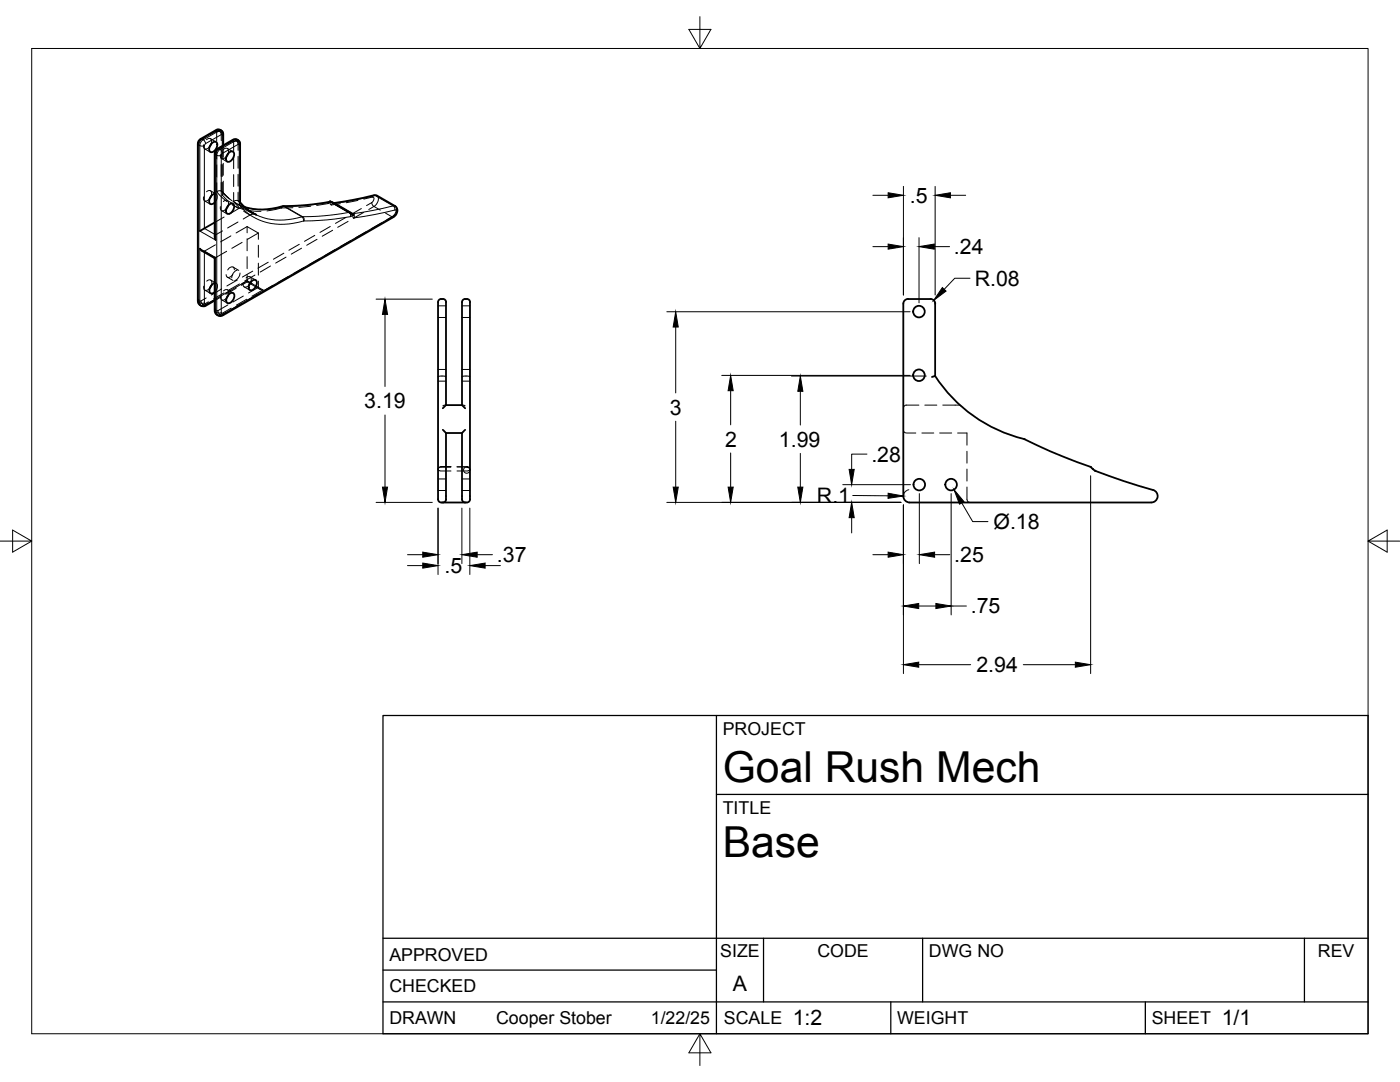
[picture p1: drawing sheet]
<svg xmlns="http://www.w3.org/2000/svg" width="279mm" height="216mm" viewBox="0 0 279 216" stroke-linecap="round" stroke-linejoin="round" font-family="sans-serif">
<!-- layer: Hidden -->
<g fill="none" stroke="#000" stroke-width=".2">
<path d="M40.6 39.3a.59 .59 0 0 0 .3 .8 .59 .59 0 0 0 .8-.3l.1-.1M40.6 28.9a.59 .59 0 0 0 .3 .8 .59 .59 0 0 0 .8-.3l.1-.1M40.8 29.7l1.2 .6M41.2 38.3a.59 .59 0 0 1 .8-.2 .59 .59 0 0 1 .2 .8l-.1 .2M41.2 27.9a.59 .59 0 0 1 .8-.2 .59 .59 0 0 1 .2 .8l-.1 .2M42 27.7l1.1 .6M42 38.1l1.1 .6M42.8 38.7a.74 .74 0 0 1 .4 1.2l-.4 .5M43.2 38.3l.5-.2h.5l.3 .3-.1 .5M44 30.8a.59 .59 0 0 0 .2 .9 .59 .59 0 0 0 .8-.3l.2-.2M44.2 31.6l1.1 .7M44.5 38.4l1.8 1.7"/>
<path d="M44.6 29v2.4M44.6 32.6v2.4M44.6 36.2v2.4M44.6 29.8a.6 .6 0 0 1 .8-.1 .6 .6 0 0 1 .2 .8l-.1 .2M45.4 29.6l1.1 .7M40.7 57.1a.59 .59 0 0 0 .2 .8 .59 .59 0 0 0 .8-.3l.2-.1M40.8 40.1l1.2 .6M40.9 57.9l1.1 .6M41.3 56.1a.6 .6 0 0 1 .8-.2 .6 .6 0 0 1 .1 .8v.3M42 55.9l1.2 .6M42.8 56.5a.72 .72 0 0 1 .7 .5 .72 .72 0 0 1-.3 .8l-.4 .5M43 48.9l-2.2 1.2h-.5"/>
<path d="M44 41.2a.59 .59 0 0 0 .2 .9 .59 .59 0 0 0 .8-.3l.2-.2M44 59.1a.59 .59 0 0 0 .3 .8 .59 .59 0 0 0 .8-.3l.1-.2M44 59.3l-1.2 .7M44.2 42l1.1 .7M44.3 59.8l1.1 .7M44.4 46.1l-1.4 .8-.2 .4M44.6 40.2a.6 .6 0 0 1 .8-.2 .6 .6 0 0 1 .2 .9l-.1 .2M44.6 58a.6 .6 0 0 1 .9-.2 .6 .6 0 0 1 .1 .9v.2M44.7 43.3l-1.9 1.1M45.2 50.1l-2.4 1.4M45.4 40l1.1 .7M45.4 55.3l1.1 .7"/>
<path d="M45.4 57.8l1.1 .7M46.1 47.1l-2.1 1.2M46.5 54.7a.73 .73 0 0 1-.6 .6 .73 .73 0 0 1-.7-.3l-.1-.2M46.5 53.3l1.1 .7M46.6 40.2l.8-.2 .4 .2 .1 .3M46.8 53.8a.58 .58 0 0 0-.5-.6 .58 .58 0 0 0-.6 .4l-.3 .3M46.9 40.5l.2 .1M47.1 57.5l-2.1 1.2M47.3 53.9a1.68 1.68 0 0 0-1.1 1.5M47.5 44.3l-2.1 1.2M47.6 40.9l1.2 .4M47.9 40.3v.1"/>
<path d="M47.9 54.5a1.77 1.77 0 0 1-1.1 1.5M48 41v.3l-.2 .3-2 1.1M48.2 56.9l1.1-.6 2.5 1.4M48.3 48.4l-2 1.2M48.5 56.5a.59 .59 0 0 0 .3 .8 .59 .59 0 0 0 .8-.3l.1-.2M48.7 57.3l1.2 .6M49.1 55.5a.59 .59 0 0 1 .8-.2 .59 .59 0 0 1 .2 .8l-.1 .2M49.3 54.8v1.5M49.3 45.2l2.3 1.3M49.3 45.2v1.3M49.3 47.6v2.4M49.3 51.2v2.4"/>
<path d="M49.3 45.2l-2.2 1.3M49.9 55.2l1.1 .7M50.3 42.4l.2 .1M51.1 42.8h-.9l-1.7 .9M51.6 56.1v1.2a.82 .82 0 0 0 .9 .5M51.6 46.5v1.3M51.6 48.9v2.4M51.6 52.5v2.4M51.6 46.5l-2.2 1.3M65.8 40.3h.1M65.8 40.2h.2M65.9 40.2l1.7 1"/>
<path d="M66 40.2h.1M66 40.2l.1 .1M66.7 40.5h-.2l.3 .1M68.6 41.8l1.7 .9M70.4 42.7l.2 .2M87.4 75.2l.4-.2h.8l.4 .2M87.4 61h1.6M87.4 63.4h1.6M87.4 73.7h1.6M87.4 76.1h1.6M92.2 75.2l.4-.2h.8l.4 .2M92.2 61h1.6"/>
<path d="M92.2 63.4h1.6M92.2 73.7h1.6M92.2 76.1h1.6M87.4 97.9h1.6M87.4 95.6h1.6M87.9 93.2h2.1h-1.9M88.1 93.2l-.6 .2-.1 .3 .1 .2 .4 .1h2.1M88.1 93.2a.65 .65 0 0 0-.7 .6M89 80.8l-.6 .2M92.2 80.8l.6 .2M92.2 97.9h1.6M92.2 95.6h1.6"/>
<path d="M93.2 93.2a.64 .64 0 0 0-.7 .8 .64 .64 0 0 0 1 .2 .64 .64 0 0 0-.2-1h-.1a.65 .65 0 0 1 .6 .6M93.3 93.2h-2.1h2.1l.5 .3v.2l-.3 .2-2.3 .1M180.3 85.8a.64 .64 0 0 0 .6 .6h1.9M183.4 80.8h-2.6a.62 .62 0 0 0-.5 .7M184 86.4h2.4M184.6 80.8h2.4M187.5 86.4h2.4M188.2 80.8h3.3l.2 .2M191.1 86.4h1.9v2.4M193 97.2v2.4a.65 .65 0 0 0 .6 .7M193 90v2.4M193 93.6v2.4"/>
</g>
<!-- layer: Visible -->
<g fill="none" stroke="#000" stroke-width=".36">
<path d="M42.1 39.1l-.3 .5M42.1 28.7l-.3 .6M42.2 28.6l.4-.2 .5-.1a1.33 1.33 0 0 1-1.1 2 1.15 1.15 0 0 1 .2-1.7zM42.9 38.6a1.48 1.48 0 0 0-1 2 .71 .71 0 0 0 1-.2M44.6 29v-2.3a.98 .98 0 0 0-1.4-.8l-3.3 1.9-.3 .3-.1 .6v31.3a1.1 1.1 0 0 0 1.6 1l1.7-1M45.5 30.7l-.3 .5M45.6 30.6l.3-.3h.6a1.33 1.33 0 0 1-1.2 2 1.15 1.15 0 0 1 .3-1.7zM42.2 56.9l-.3 .6M42.8 44.4l-2.9 1.7M42.9 47.3l.1 .6M42.9 56.5a1.5 1.5 0 0 0-1 2 .67 .67 0 0 0 1-.2M43 51.4l-.1 .1"/>
<path d="M45.5 41.1l-.3 .5M45.6 58.9l-.4 .5M45.6 41l.3-.3 .6-.1a1.33 1.33 0 0 1-1.2 2 1.15 1.15 0 0 1 .3-1.6zM45.6 58.8l.4-.3h.5a1.33 1.33 0 0 1-1.1 2 1.15 1.15 0 0 1 .2-1.7zM47.8 40.9l.1-.3v-11.9a1 1 0 0 0-1.4-.8l-3.2 1.9-.4 .5-.1 17M47.9 40.4l1.2 1.2 1.4 .9M49.9 56.6h.1M50 56.3l-.3 .5M50.1 56.2l.4-.3h.5a1.33 1.33 0 0 1-1.1 2 1.15 1.15 0 0 1 .2-1.7zM50.4 42.5l.7 .3M65.8 40.3a52.5 52.5 0 0 1-9.4 .8 12.8 12.8 0 0 1-7.6 .2M65.8 40.3h.1"/>
<path d="M66 40.2l.1 .1M66 40.2l-.2 .1M66 40.2l3.8 2.2M66.1 40.3l.7 .3 3.8 2.2h-.1M66.1 40.3l3.7 2.1M66.7 40.5l8.2-1.6 4 2.2a1.3 1.3 0 0 1-.4 2.2l-34 19.6a1.13 1.13 0 0 1-1.7-.9v-10.5l-2.4-1.4-.5-.5M69.8 42.4l.6 .4M70.5 42.8h.1M70.6 42.8v.1M181.2 59.7h4.5M181.2 59.6a.96 .96 0 0 0-.9 1v38.4a1.28 1.28 0 0 0 1.3 1.3h48.1a1.28 1.28 0 0 0 1.3-1.1 1.28 1.28 0 0 0-.9-1.4M185.7 59.6a.93 .93 0 0 1 .9 1v14.4l-.6 .2"/>
<path d="M87.4 60.3a.82 .82 0 0 1 .8-.6 .82 .82 0 0 1 .8 .6M87.4 60.3v38.7a1.03 1.03 0 0 0 .7 1.3h5.1a.96 .96 0 0 0 .6-1.3v-38.7M89 60.3v20.5M92.2 60.3v20.5M92.2 60.3a.82 .82 0 0 1 .8-.7 .82 .82 0 0 1 .8 .7M186.6 75a29.5 29.5 0 0 0 17.9 12.6 109.5 109.5 0 0 0 13.2 5.6l.4 .4M88.4 85.8l.6 .6v12.6a1.25 1.25 0 0 1-.4 1.2l-.2 .1M89 80.8l-.6 .7M89 86.4h3.2M89 80.8h3.2M92.2 80.8l.6 .7M92.8 85.8l-.6 .6v12.6a1.03 1.03 0 0 0 .6 1.3"/>
<path d="M218.1 93.6l.5 .4 5.7 2 5.8 1.8M218.1 93.6h.1"/>
<circle cx="183.4" cy="74.9" r="1.15"/>
<circle cx="183.4" cy="62.2" r="1.15"/>
<circle cx="183.5" cy="96.7" r="1.15"/>
<circle cx="189.8" cy="96.7" r="1.15"/>
</g>
<!-- layer: Hidden Narrow -->
<g fill="none" stroke="#000" stroke-width=".2">
<path d="M39.7 28.4l-.2 .3M39.9 28l-.2 .4v.5M40 27.7l-.1 .3M40.9 27.4l-1 .6M43 26.2h.2v.2M43 30.4l-.2 .2M43 26.2l-1 .6M43 30.4v.5M43.2 25.9l-.2 .3M43.2 36.5v1.8l2.1 1.9M43.2 26.4l.3-.2 .7 .2v1.7M43.2 26.4v1.7"/>
<path d="M43.2 29.3v2.4M43.2 32.9v2.4M43.3 30l-.3 .4M43.4 29.7l-.1 .3M43.9 25.9l.5 .6v.5M44.2 36.4v1.7l1.6 1.6M44.2 29.3v2.3M44.2 32.8v2.4M44.2 26l.4 .7M44.3 29.4l-1 .6M44.4 38.2l1.2 1.3M44.4 36.4v2.5l1 1.1"/>
<path d="M44.4 29.1v2.5M44.4 32.8v2.4M46.4 28.2l.2 .1M46.4 28.2l-1.1 .6M46.5 27.9l-.1 .3M46.6 38.4v1.8l1.1 1.1M46.6 28.3l.4-.1 .5 .1v1.7M46.6 28.3v1.8M46.6 31.3v2.4M46.6 34.8v2.4M47.3 27.9l.2 .4 .3 .1M47.5 38.4v1.7l.9 .9"/>
<path d="M47.5 31.2v2.4M47.5 34.8v2.3M47.5 28l.3 .4M47.8 28.4l.1 .3M47.8 28.4v.5M71.4 40l-2.3 .4M74.3 39.3a.46 .46 0 0 1 .4 .4 .46 .46 0 0 1-.3 .5l-.2 .2M74.3 39.3l-1.7 .4M74.6 39l-.3 .3M75.3 39.1a1.5 1.5 0 0 1-.7 2.1l1.3 .7M40.8 50.3v-.2l2.2 1.3M41.1 59.5l-1 .5"/>
<path d="M42.8 46.8l.2 .1M43 59.7l-2.2 1.3h.3M44.2 57.7l-2 1.2M44.7 58.4l-2.1 1.2M46.1 57.9l-3.3 1.9M46.4 40.8l1.2 .8M46.4 40.9l2.2 .9M46.5 40.2l3.2 1.8M46.8 40.4l2.1 .9M47.3 55.9l-2 1.2M47.8 40.2l.8 .9M47.8 56.7l-2.1 1.1"/>
<path d="M48 41.3l2.5 1.4M48.6 59.1l-2.1 1.2M48.6 42.1l1.3 .8M49.2 59.7l-2 1.2M49.3 41.8l1.1 .7M49.3 56l.7 .4M49.3 56l1.1 .6M49.3 56l-4.3 2.5M49.3 56l-1.1 .7M49.5 41.9l1 .6M49.7 42l2.4 .2M50 56.4l1.6 .9-2 1.2"/>
<path d="M50.4 54.1l-2 1.2M50.9 54.9l-2.1 1.2M51.4 58.7l-2.1 1.2M51.4 57.2l1.1 .6-2.2 1.3M53.5 52.3l-2 1.2M54 53.1l-2.1 1.2M54.5 56.9l-2.1 1.2M56.1 41.5l-2.8 .6M56.2 41.5h-.1M56.4 41.1l-.3 .4M56.6 41.1l-.3 .1-.1 .3 2.3-.1M56.6 50.5l-2 1.2"/>
<path d="M57.1 51.3l-2.1 1.2M57.6 55.2l-2.1 1.1M59.7 48.7l-2 1.2M60.2 49.5l-2.1 1.2M60.7 53.4l-2.1 1.2M62 41.1l-2.4 .3M62.8 47l-2 1.2M63.3 47.8l-2.1 1.1M63.8 51.6l-2.1 1.2M65.9 45.2l-2 1.2M66.2 40.9l-.3-.2 .1-.5-.4 .4 .2-.3-.3 .3-2.3 .4M66.4 46l-2.1 1.1"/>
<path d="M66.8 40.6a.4 .4 0 0 0-.6 .3M66.9 49.8l-2.1 1.2M67.9 40.6l-1.7 .3M69 43.4l-2 1.2M69.5 44.2l-2.1 1.2M70 48l-2.1 1.2M70.4 42.7l.2 .1M72.1 41.6l-2.1 1.2M72.6 42.4l-2.1 1.2M73.1 46.2l-2.1 1.2M74.2 40.4l.1 .5 .3 .3-1 .6M74.2 40.4l-1 .6"/>
<path d="M76.2 44.5l-2.1 1.2M76.9 42.5l1.3 .8M78.2 43.3h.3M78.2 43.3l-1 .6M78.9 41.1a1.51 1.51 0 0 1-.7 2.2M39.5 60l.2-.2 .1 .3 .3-.1M40.1 60l.1 .5 .4 .3-.7 .1M41.6 60.2l-1 .6 .2 .2h-.6M42.8 62l.2-.3a.28 .28 0 0 0 .2 .3 .28 .28 0 0 0 .3 0M43.5 62l.1 .4 .3 .4h-.6M44.2 62.9h.3M44.2 62.9h-.7"/>
<path d="M45.2 62.3l-1 .6M45.5 60.9l-2 1.1M46.1 61.5l-2.2 1.3 .3 .1M48.3 60.5l-2.1 1.2"/>
</g>
<!-- layer: Visible Narrow -->
<g fill="none" stroke="#000" stroke-width=".2">
<path d="M39.9 29.1v17l3.1 1.8v-17l.3 .1M39.9 29.1l-.2-.2v31.4M39.9 29.1h.9M40 27.7h.4M40.3 27.7l.3 .2M40.4 27.7a1.52 1.52 0 0 0-.7 1.2l-.2-.3M40.6 27.9a1.49 1.49 0 0 0-.7 1.1M40.8 29.1v16.5l2 1.2M41 28.7l-.2 .4M42.8 30.6l.2 .3M43.3 31h.9M43.3 31v31.4"/>
<path d="M43.4 29.7h.3M43.7 26.1l-3.1 1.8M43.7 26.1l-.2-.1-3.2 1.7M43.7 29.7l.2 .1M43.7 29.7a1.49 1.49 0 0 0-.7 1.2M43.7 26.1l.5 .8M43.9 29.8a1.49 1.49 0 0 0-.7 1.2M43.9 29.8l.5 .8M44 25.9h-.8M44.2 26.9l-3.2 1.8-.4-.8M44.2 31v31.4M44.2 26.8l.2 .2"/>
<path d="M44.2 26l-.5 .1M44.4 27v2.1M44.4 30.6l-.2 .4M44.6 26.7l-.2 .3M46.5 27.8l.4 .1M46.8 27.9l-3.1 1.8M46.8 27.9l.3 .1-3.2 1.8M47.3 27.8l-.5 .1M47.5 28.8l-3.1 1.8M47.6 28h-.5l.7 .9M47.8 28.9v12a11.2 11.2 0 0 0 11.8 3.4l1-.2 4.6-.2 4.8-.7M47.9 28.7l-.1 .2"/>
<path d="M74.6 38.9l.3 .1M74.9 39l-4.1 .9-4 .7M74.9 39l3.6 2.1M74.9 39h.4M40.8 50.3v10.1M42.8 59.8l-1.6 .9M48.9 41.3a13 13 0 0 0 7.8-.1l3.6 2.1M49.7 42l1.4 .8-.7-.3M50 56.4h.1M50.5 42.5a12.2 12.2 0 0 0 9.8 .8M56.6 41.1l.2 .1-.4-.1M60.2 43.3l.3 .3 .1 .5"/>
<path d="M60.3 43.2a.52 .52 0 0 1 .3 .9M65.8 40.2l.3 .1M66.1 40.3l-4.7 .7-4.6 .2 3.6 2 4.6-.2 4.7-.6M66.1 40.3h.1M66.1 40.3l3.6 2.1M69.7 42.4l.3 .3v.5M70 43.2h.1M70.5 42.8l-.5 .4M70.5 42.8l-.1 .5 .3 .2M70.6 42.8l.1 .7M78.5 41.1l-4.1 .9-4 .7M78.5 41.1l.3 .3v.5l-4.1 .9-4 .7"/>
<path d="M78.5 41.1h.4M78.7 43l-34.1 19.6M78.7 43l-.1 .3M78.8 41.9h.2a.72 .72 0 0 1-.3 1.1M39.5 60l.2 .3M39.7 60.3l.2 .1v-10.8l3.1 1.8v10.9M39.7 60.3l.2 .6M40.8 60.4l.2 .4 .3-.1-.2 .3M40.8 60.4h-.9l.3 .6M42.8 62l.2 .2M43 62.3l.3 .1M43 62.2l.3 .6"/>
<path d="M43.3 62.4h.9M43.3 62.4l.2 .5M44.2 62.4v.2h.4M44.6 62.6l-.1 .3"/>
</g>
<!-- layer: Border -->
<path d="M6.3 9.7h266.7v196.6h-266.7zM139.7 3.3v6.4l2.2-3.8h-4.4l2.2 3.8M0 108h6.3l-3.8-2.2v4.4l3.8-2.2M273 108l3.8 2.2v-4.4l-3.8 2.2h6.4M139.7 206.3l-2.2 3.8h4.4l-2.2-3.8v6.3" fill="none" stroke="#000" stroke-width=".2"/>
<!-- layer: Titleblock -->
<path d="M76.4 142.8h196.6v63.5h-196.6zM143 158.5h130M143 142.8v63.5M76.4 199.9h196.6M76.4 193.6h66.6M76.4 187.2h196.6M152.4 187.2v12.7M177.8 199.9v6.4M184.1 187.2v12.7M228.6 199.9v6.4M260.3 187.2v12.7" fill="none" stroke="#000" stroke-width=".25"/>
<!-- layer: FD_Dimensions -->
<g fill="none" stroke="#000" stroke-width=".2">
<path d="M174.2 39h3M180.3 37.2v21.7M186.6 37.2v21.7M189.7 39h3M75.1 59.7h11.2M174.2 49.2h3M183.4 47.4v13M186.3 59.9l.3 .7M186.5 49.2h3M193.6 55.5h-3.1l-2.1 2.2M76.8 62.7v14.4M133.1 62.2h48.5"/>
<path d="M134.9 65.3v13.1M144 74.9h37.6M145.8 78v6.8M157.9 75h26.9M159.7 78.1v6.7M76.8 82.8v14.4M134.9 84.1v13.1M145.8 90.4v6.8M159.7 90.5v6.7M168.2 96.7h13.5M170.2 98.9h7M173 90.6h-3v3.1"/>
<path d="M181.4 97.7a1.26 1.26 0 0 0-1.1 1.5M183.5 98.5v14M189.8 98.5v24.2M217.7 94.9v39.5M75.1 100.2h11.2M81.3 112.9h3.1M81.3 110.7h3.1M87.4 101.4v13.2M92.2 101.4v11.1M93.8 101.4v13.2M95.2 110.7h3.1M96.8 112.9h3.1"/>
<path d="M133.1 100.2h46.7M170 103.3v3M174.2 110.7h3M180.3 100.8v33.6M186.5 110.7h3.1M191.9 100.4l2.2 3.7h3.1M183.3 120.9h3.5M183.3 132.6h10.4M189.8 120.9h3.1M204.2 132.6h10.4"/>
</g>
<g fill="#000" stroke="#000" stroke-width=".2">
<path d="M177.2 38.5l3.1 .5-3.1 .5zM186.6 39l3.1-.5v1zM177.2 48.7l3.1 .5-3.1 .5zM183.4 49.2l3.1-.5v1zM188.1 57.4l.7 .7-2.5 1.8zM76.8 59.7l.5 3h-1zM134.9 62.2l.5 3.1h-1.1zM145.8 74.9l.5 3.1h-1zM159.7 75l.5 3.1h-1zM76.3 97.2h1l-.5 3zM134.3 97.2h1.1l-.5 3zM145.3 97.2h1l-.5 3z"/>
<path d="M159.2 97.2h1l-.5 3zM169.5 93.7h1l-.5 3zM177.2 98.4l3.1 .6-3.1 .4zM84.4 112.4l3 .5-3 .5zM84.4 110.2l3 .5-3 .5zM92.2 110.7l3-.5v1zM93.8 112.9l3-.5v1zM170 100.2l.5 3.1h-1zM177.2 110.2l3.1 .5-3.1 .5zM183.5 110.7l3-.5v1zM190.4 97.7l2 2.4-.9 .5zM180.3 120.9l3-.5v1z"/>
<path d="M180.3 132.6l3-.5v1zM186.8 120.4l3 .5-3 .5zM214.6 132.1l3.1 .5-3.1 .5z"/>
</g>
<g font-size="8.5">
<text x="144.3" y="156">Goal Rush Mech</text>
<text x="144.3" y="171">Base</text>
</g>
<g font-size="4.3">
<text x="181.6" y="40.4">.5</text>
<text x="190.4" y="50.7">.24</text>
<text x="194.5" y="57">R.08</text>
<text x="72.7" y="81.5">3.19</text>
<text x="133.7" y="82.7">3</text>
<text x="144.7" y="89.1">2</text>
<text x="155.4" y="89.1">1.99</text>
<text x="173.9" y="92.1">.28</text>
<text x="163" y="100.4">R.1</text>
<text x="198.3" y="105.6">Ø.18</text>
<text x="99.2" y="112.2">.37</text>
<text x="190.4" y="112.2">.25</text>
<text x="88.7" y="114.4">.5</text>
<text x="193.7" y="122.4">.75</text>
<text x="194.9" y="134.1">2.94</text>
<text x="146.3" y="197.7">A</text>
<text x="158.2" y="204.6">1:2</text>
<text x="243.8" y="204.6">1/1</text>
</g>
<g font-size="3.5">
<text x="144.3" y="146.6">PROJECT</text>
<text x="144.3" y="162.3">TITLE</text>
<text x="77.7" y="191.7">APPROVED</text>
<text x="143.7" y="191">SIZE</text>
<text x="163.1" y="191">CODE</text>
<text x="185.4" y="191">DWG NO</text>
<text x="263" y="191">REV</text>
<text x="77.7" y="198">CHECKED</text>
<text x="77.7" y="204.4">DRAWN</text>
<text x="99" y="204.4">Cooper Stober</text>
<text x="129.9" y="204.4">1/22/25</text>
<text x="144.5" y="204.4">SCALE</text>
<text x="179" y="204.4">WEIGHT</text>
<text x="229.8" y="204.4">SHEET</text>
</g>
</svg>
